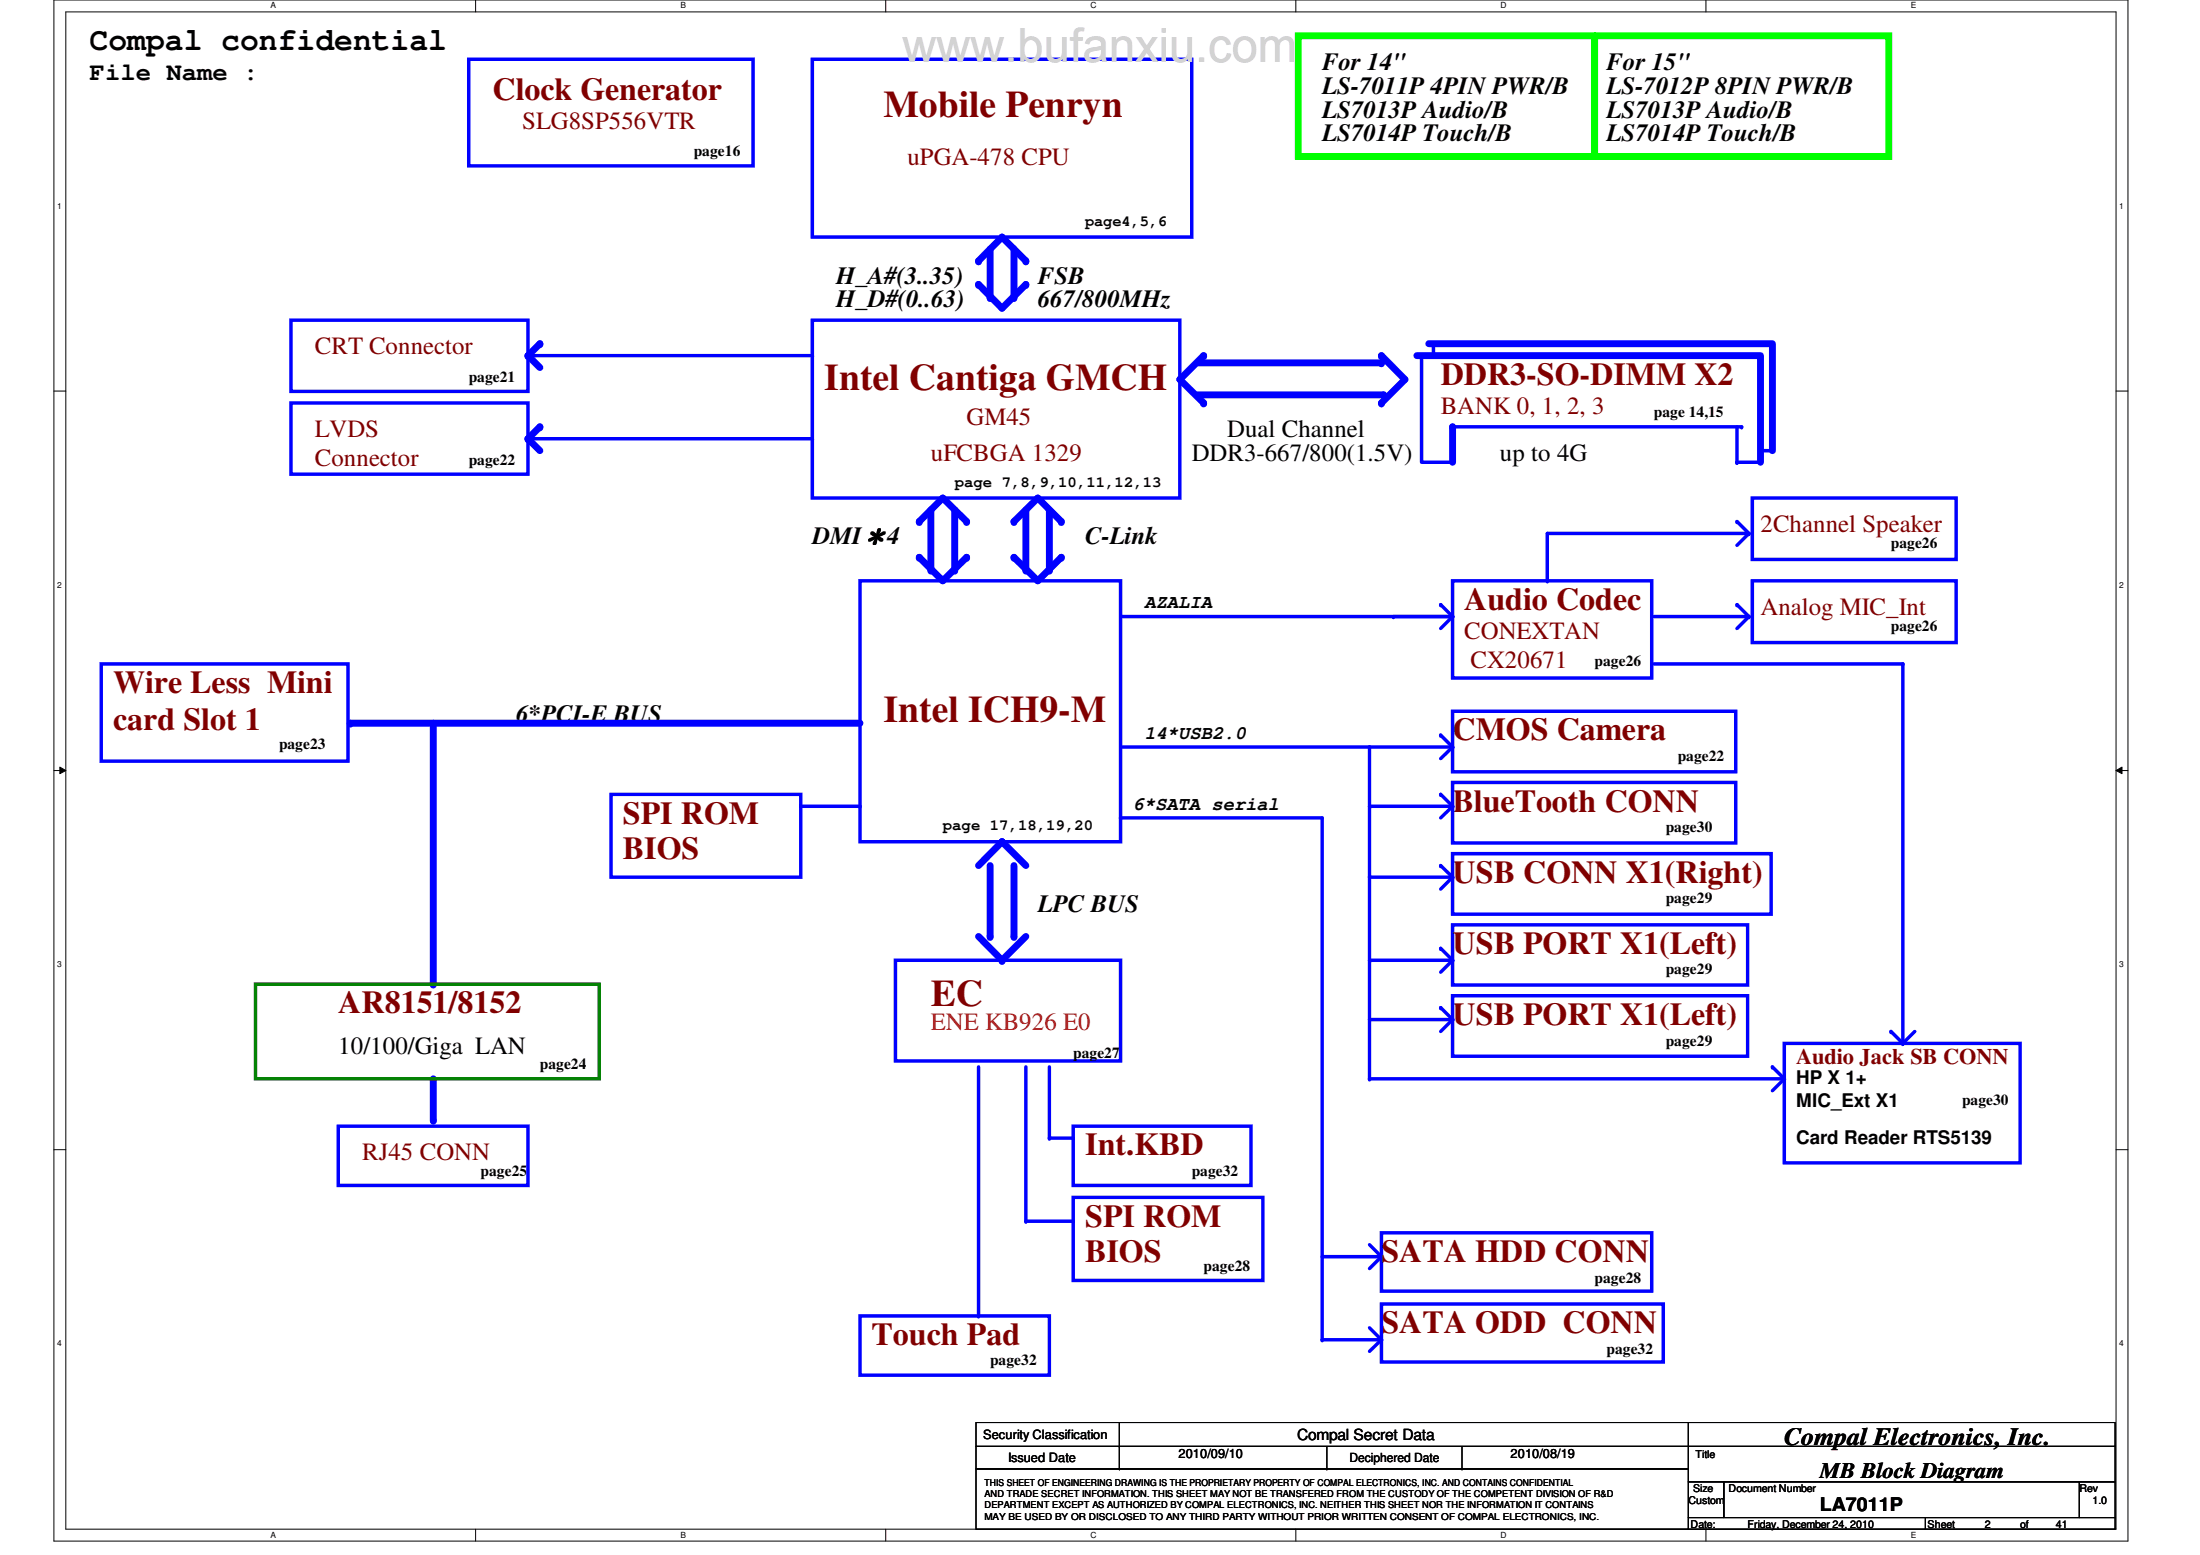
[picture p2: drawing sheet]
<svg xmlns="http://www.w3.org/2000/svg" width="297mm" height="210mm" viewBox="0 0 297 210" stroke-linecap="round" stroke-linejoin="round" font-family="sans-serif">
<path d="M7.3 0h280v208h-280zM8.9 1.6h276.8v204.8h-276.8z" fill="none" stroke="#000" stroke-width=".14"/>
<g fill="#fff">
<path d="M36.5 .2h.7v1.2h-.7z"/>
<path d="M36.5 206.6h.7v1.2h-.7z"/>
</g>
<path d="M64.2 0v1.6M64.2 206.4v1.6" fill="none" stroke="#000" stroke-width=".14"/>
<g fill="#fff">
<path d="M91.9 .2h.7v1.2h-.7z"/>
<path d="M91.9 206.6h.7v1.2h-.7z"/>
</g>
<path d="M119.6 0v1.6M119.6 206.4v1.6" fill="none" stroke="#000" stroke-width=".14"/>
<g fill="#fff">
<path d="M147.2 .2h.8v1.2h-.8z"/>
<path d="M147.2 206.6h.8v1.2h-.8z"/>
</g>
<path d="M175 0v1.6M175 206.4v1.6" fill="none" stroke="#000" stroke-width=".14"/>
<g fill="#fff">
<path d="M202.6 .2h.8v1.2h-.8z"/>
<path d="M202.6 206.6h.8v1.2h-.8z"/>
</g>
<path d="M230.3 0v1.6M230.3 206.4v1.6" fill="none" stroke="#000" stroke-width=".14"/>
<g fill="#fff">
<path d="M258 .2h.7v1.2h-.7z"/>
<path d="M258 206.6h.7v1.2h-.7z"/>
<path d="M7.7 27.2h.6v1.2h-.6z"/>
<path d="M286.1 27.2h.6v1.2h-.6z"/>
<path d="M7.7 78.4h.6v1.1h-.6z"/>
<path d="M286.1 78.4h.6v1.1h-.6z"/>
</g>
<path d="M7.3 52.8h1.6M285.7 52.8h1.6" fill="none" stroke="#000" stroke-width=".14"/>
<g fill="#fff">
<path d="M7.7 129.6h.6v1.2h-.6z"/>
<path d="M286.1 129.6h.6v1.2h-.6z"/>
</g>
<path d="M7.3 104h1.6M8.1 103.5l.8 .5-.8 .4zM285.7 104l.8-.5v.9zM285.7 104h1.6" fill="none" stroke="#000" stroke-width=".14"/>
<path d="M8.1 103.5l.8 .5-.8 .4zM285.7 104l.8-.5v.9z" fill="#000"/>
<g fill="#fff">
<path d="M7.7 180.8h.6v1.1h-.6z"/>
<path d="M286.1 180.8h.6v1.1h-.6z"/>
</g>
<g fill="none" stroke="#000" stroke-width=".14">
<path d="M7.3 155.2h1.6M285.7 155.2h1.6M131.8 192h96.2v3.2h-96.2zM131.8 195.2h96.2v3.1h-96.2zM131.8 198.3h96.2v8.1h-96.2zM151.1 195.2h.1M151.1 198.3h.1M151.1 192v6.3M179.2 198.3h.1M179.2 195.2v3.1M197.4 198.3h.1M197.4 195.2v3.1"/>
<path d="M228 192h57.6v3.2h-57.6zM228 195.2h57.6v4.8h-57.6zM228 200h4.7v4.9h-4.7zM228 204.9h32v1.5h-32zM232.7 200h48.1v4.9h-48.1zM260 204.9h25.6v1.5h-25.6zM280.8 200h4.8v4.9h-4.8z"/>
</g>
<path d="M194.5 107.2l1.6 1.6" fill="none" stroke="#00f" stroke-width=".47"/>
<circle cx="194.5" cy="107.2" r=".23" fill="#00f"/>
<path d="M196.1 108.8l-1.6 1.6" fill="none" stroke="#00f" stroke-width=".47"/>
<circle cx="196.1" cy="108.8" r=".23" fill="#00f"/>
<path d="M184.9 108.8h11.2" fill="none" stroke="#00f" stroke-width=".47"/>
<circle cx="196.1" cy="108.8" r=".23" fill="#00f"/>
<path d="M194.5 99.2l1.6 1.6" fill="none" stroke="#00f" stroke-width=".47"/>
<circle cx="194.5" cy="99.2" r=".23" fill="#00f"/>
<path d="M196.1 100.8l-1.6 1.6" fill="none" stroke="#00f" stroke-width=".47"/>
<circle cx="196.1" cy="100.8" r=".23" fill="#00f"/>
<path d="M184.9 100.8h11.2" fill="none" stroke="#00f" stroke-width=".47"/>
<circle cx="196.1" cy="100.8" r=".23" fill="#00f"/>
<path d="M196.1 78.4h26.9v13.1h-26.9zM194.5 81.6l1.6 1.6M196.1 96h38.3v8.2h-38.3zM196.1 105.6h38.3v8.2h-38.3z" fill="none" stroke="#00f" stroke-width=".47"/>
<circle cx="194.5" cy="81.6" r=".23" fill="#00f"/>
<path d="M196.1 83.2l-1.6 1.6" fill="none" stroke="#00f" stroke-width=".47"/>
<circle cx="196.1" cy="83.2" r=".23" fill="#00f"/>
<path d="M236.6 67.2h27.5v8.3h-27.5zM188.1 83.2h8" fill="none" stroke="#00f" stroke-width=".47"/>
<circle cx="188.1" cy="83.2" r=".23" fill="#00f"/>
<path d="M39.3 43.2h32v9.6h-32zM39.3 54.4h32v9.6h-32zM138.5 144v20.8" fill="none" stroke="#00f" stroke-width=".47"/>
<circle cx="138.5" cy="164.8" r=".23" fill="#00f"/>
<path d="M132.1 144v33.6" fill="none" stroke="#00f" stroke-width=".47"/>
<circle cx="132.1" cy="177.6" r=".23" fill="#00f"/>
<path d="M138.5 164.8h6.4" fill="none" stroke="#00f" stroke-width=".47"/>
<circle cx="144.9" cy="164.8" r=".23" fill="#00f"/>
<path d="M141.7 153.6h3.2" fill="none" stroke="#00f" stroke-width=".47"/>
<circle cx="144.9" cy="153.6" r=".23" fill="#00f"/>
<path d="M120.9 129.6h30.4v13.6h-30.4zM141.7 144v9.6" fill="none" stroke="#00f" stroke-width=".47"/>
<circle cx="141.7" cy="153.6" r=".23" fill="#00f"/>
<path d="M151.3 110.4h27.2" fill="none" stroke="#00f" stroke-width=".47"/>
<circle cx="151.3" cy="110.4" r=".23" fill="#00f"/>
<path d="M161.7 53.3h25.1" fill="none" stroke="#00f" stroke-width=".93"/>
<circle cx="186.8" cy="53.3" r=".47" fill="#00f"/>
<path d="M159.3 51.2l3.2 3.2" fill="none" stroke="#00f" stroke-width=".93"/>
<circle cx="162.5" cy="54.4" r=".47" fill="#00f"/>
<path d="M191.9 48v14.4h4.2M237.7 60.8h1.6" fill="none" stroke="#00f" stroke-width=".47"/>
<circle cx="239.3" cy="60.8" r=".23" fill="#00f"/>
<path d="M191.3 48h46.4v14.4" fill="none" stroke="#00f" stroke-width=".93"/>
<path d="M234.5 62.4h3.2" fill="none" stroke="#00f" stroke-width=".47"/>
<circle cx="234.5" cy="62.4" r=".23" fill="#00f"/>
<path d="M162.5 48l-3.2 3.2" fill="none" stroke="#00f" stroke-width=".93"/>
<circle cx="162.5" cy="48" r=".47" fill="#00f"/>
<path d="M196.1 57.6v4.8" fill="none" stroke="#00f" stroke-width=".93"/>
<circle cx="196.1" cy="57.6" r=".47" fill="#00f"/>
<path d="M189.7 51.2l-3.2 3.2" fill="none" stroke="#00f" stroke-width=".93"/>
<circle cx="186.5" cy="54.4" r=".47" fill="#00f"/>
<path d="M186.5 48l3.2 3.2" fill="none" stroke="#00f" stroke-width=".93"/>
<circle cx="186.5" cy="48" r=".47" fill="#00f"/>
<path d="M193.5 46.4v1.6" fill="none" stroke="#00f" stroke-width=".47"/>
<circle cx="193.5" cy="48" r=".23" fill="#00f"/>
<path d="M161.7 49h24.8" fill="none" stroke="#00f" stroke-width=".93"/>
<circle cx="186.5" cy="49" r=".47" fill="#00f"/>
<path d="M234.5 57.6v4.8" fill="none" stroke="#00f" stroke-width=".47"/>
<circle cx="234.5" cy="62.4" r=".23" fill="#00f"/>
<path d="M192.9 46.4h46.4v14.4" fill="none" stroke="#00f" stroke-width=".93"/>
<path d="M196.1 57.6h39.1" fill="none" stroke="#00f" stroke-width=".47"/>
<circle cx="235.2" cy="57.6" r=".23" fill="#00f"/>
<path d="M58.5 97.6v35.2" fill="none" stroke="#00f" stroke-width=".93"/>
<circle cx="58.5" cy="132.8" r=".47" fill="#00f"/>
<path d="M151.3 100.8h33.6" fill="none" stroke="#00f" stroke-width=".47"/>
<circle cx="184.9" cy="100.8" r=".23" fill="#00f"/>
<path d="M151.3 83.2h44.8" fill="none" stroke="#00f" stroke-width=".47"/>
<circle cx="196.1" cy="83.2" r=".23" fill="#00f"/>
<path d="M47.3 97.6h68.8" fill="none" stroke="#00f" stroke-width=".93"/>
<circle cx="47.3" cy="97.6" r=".47" fill="#00f"/>
<path d="M13.7 89.6h33.3v13.1h-33.3z" fill="none" stroke="#00f" stroke-width=".47"/>
<path d="M58.5 145.6v5.6" fill="none" stroke="#00f" stroke-width=".93"/>
<circle cx="58.5" cy="151.2" r=".47" fill="#00f"/>
<path d="M136.9 116.8v9.6" fill="none" stroke="#00f" stroke-width=".93"/>
<circle cx="136.9" cy="126.4" r=".47" fill="#00f"/>
<path d="M194.5 116.8l1.6 1.6M196.1 115.2h43v8.2h-43z" fill="none" stroke="#00f" stroke-width=".47"/>
<circle cx="194.5" cy="116.8" r=".23" fill="#00f"/>
<path d="M184.9 118.4h11.2" fill="none" stroke="#00f" stroke-width=".47"/>
<circle cx="196.1" cy="118.4" r=".23" fill="#00f"/>
<path d="M196.1 118.4l-1.6 1.6" fill="none" stroke="#00f" stroke-width=".47"/>
<circle cx="196.1" cy="118.4" r=".23" fill="#00f"/>
<path d="M133.7 116.8v9.6" fill="none" stroke="#00f" stroke-width=".93"/>
<circle cx="133.7" cy="126.4" r=".47" fill="#00f"/>
<path d="M135.3 113.6l-3.2 3.2" fill="none" stroke="#00f" stroke-width=".93"/>
<circle cx="135.3" cy="113.6" r=".47" fill="#00f"/>
<path d="M135.3 113.6l3.2 3.2" fill="none" stroke="#00f" stroke-width=".93"/>
<circle cx="135.3" cy="113.6" r=".47" fill="#00f"/>
<path d="M132.1 126.4l3.2 3.2" fill="none" stroke="#00f" stroke-width=".93"/>
<circle cx="135.3" cy="129.6" r=".47" fill="#00f"/>
<path d="M138.5 126.4l-3.2 3.2" fill="none" stroke="#00f" stroke-width=".93"/>
<circle cx="135.3" cy="129.6" r=".47" fill="#00f"/>
<path d="M63.3 8h38.4v14.4h-38.4zM236.6 78.4h27.5v8.3h-27.5zM194.5 136l1.6 1.6M45.7 152h25.6v8h-25.6zM144.9 152h24v8h-24zM116.1 177.6h25.6v8h-25.6zM144.9 161.6h25.6v11.2h-25.6z" fill="none" stroke="#00f" stroke-width=".47"/>
<path d="M34.5 132.8h46.4v12.8h-46.4z" fill="none" stroke="#008000" stroke-width=".47"/>
<circle cx="194.5" cy="136" r=".23" fill="#00f"/>
<path d="M196.1 137.6l-1.6 1.6" fill="none" stroke="#00f" stroke-width=".47"/>
<circle cx="196.1" cy="137.6" r=".23" fill="#00f"/>
<path d="M208.9 72h27.2M196.1 134.4h39.9v8.2h-39.9z" fill="none" stroke="#00f" stroke-width=".47"/>
<circle cx="236.1" cy="72" r=".23" fill="#00f"/>
<path d="M236.1 72l-1.6 1.6" fill="none" stroke="#00f" stroke-width=".47"/>
<circle cx="236.1" cy="72" r=".23" fill="#00f"/>
<path d="M234.5 70.4l1.6 1.6" fill="none" stroke="#00f" stroke-width=".47"/>
<circle cx="234.5" cy="70.4" r=".23" fill="#00f"/>
<path d="M196.1 124.8h39.9v8.2h-39.9zM196.1 129.6l-1.6 1.6M240.9 140.8h31.8v16.2h-31.8z" fill="none" stroke="#00f" stroke-width=".47"/>
<circle cx="196.1" cy="129.6" r=".23" fill="#00f"/>
<path d="M184.9 129.6h11.2" fill="none" stroke="#00f" stroke-width=".47"/>
<circle cx="196.1" cy="129.6" r=".23" fill="#00f"/>
<path d="M194.5 128l1.6 1.6" fill="none" stroke="#00f" stroke-width=".47"/>
<circle cx="194.5" cy="128" r=".23" fill="#00f"/>
<path d="M186.5 180.8l-1.6 1.6" fill="none" stroke="#00f" stroke-width=".47"/>
<circle cx="186.5" cy="180.8" r=".23" fill="#00f"/>
<path d="M184.9 179.2l1.6 1.6" fill="none" stroke="#00f" stroke-width=".47"/>
<circle cx="186.5" cy="180.8" r=".23" fill="#00f"/>
<path d="M184.9 168l1.6 1.6" fill="none" stroke="#00f" stroke-width=".47"/>
<circle cx="186.5" cy="169.6" r=".23" fill="#00f"/>
<path d="M186.5 169.6l-1.6 1.6" fill="none" stroke="#00f" stroke-width=".47"/>
<circle cx="186.5" cy="169.6" r=".23" fill="#00f"/>
<path d="M178.5 169.6h8" fill="none" stroke="#00f" stroke-width=".47"/>
<circle cx="186.5" cy="169.6" r=".23" fill="#00f"/>
<path d="M178.5 180.8h8" fill="none" stroke="#00f" stroke-width=".47"/>
<circle cx="186.5" cy="180.8" r=".23" fill="#00f"/>
<path d="M178.5 110.4v70.4M186.5 166.4h36.5v7.9h-36.5zM186.5 176h38.1v7.9h-38.1z" fill="none" stroke="#00f" stroke-width=".47"/>
<circle cx="178.5" cy="180.8" r=".23" fill="#00f"/>
<path d="M236.1 83.2l-1.6 1.6" fill="none" stroke="#00f" stroke-width=".47"/>
<circle cx="236.1" cy="83.2" r=".23" fill="#00f"/>
<path d="M223.3 83.2h12.8" fill="none" stroke="#00f" stroke-width=".47"/>
<circle cx="236.1" cy="83.2" r=".23" fill="#00f"/>
<path d="M234.5 81.6l1.6 1.6" fill="none" stroke="#00f" stroke-width=".47"/>
<circle cx="234.5" cy="81.6" r=".23" fill="#00f"/>
<path d="M71.3 59.2l1.6 1.6" fill="none" stroke="#00f" stroke-width=".93"/>
<circle cx="71.3" cy="59.2" r=".47" fill="#00f"/>
<path d="M72.9 57.6l-1.6 1.6" fill="none" stroke="#00f" stroke-width=".93"/>
<circle cx="72.9" cy="57.6" r=".47" fill="#00f"/>
<path d="M223.3 89.6h33.6" fill="none" stroke="#00f" stroke-width=".47"/>
<circle cx="256.9" cy="89.6" r=".23" fill="#00f"/>
<path d="M256.9 89.6v51.2" fill="none" stroke="#00f" stroke-width=".47"/>
<circle cx="256.9" cy="140.8" r=".23" fill="#00f"/>
<path d="M255.3 139.2l1.6 1.6" fill="none" stroke="#00f" stroke-width=".47"/>
<circle cx="255.3" cy="139.2" r=".23" fill="#00f"/>
<path d="M258.5 139.2l-1.6 1.6" fill="none" stroke="#00f" stroke-width=".47"/>
<circle cx="256.9" cy="140.8" r=".23" fill="#00f"/>
<path d="M208.9 72v6.4" fill="none" stroke="#00f" stroke-width=".47"/>
<circle cx="208.9" cy="78.4" r=".23" fill="#00f"/>
<path d="M127.3 67.2l3.2 3.2" fill="none" stroke="#00f" stroke-width=".93"/>
<circle cx="130.5" cy="70.4" r=".47" fill="#00f"/>
<path d="M124.1 75.2l3.2 3.2" fill="none" stroke="#00f" stroke-width=".93"/>
<circle cx="124.1" cy="75.2" r=".47" fill="#00f"/>
<path d="M128.9 68.8v8.2" fill="none" stroke="#00f" stroke-width=".93"/>
<circle cx="128.9" cy="77" r=".47" fill="#00f"/>
<path d="M125.7 68.8v8.2" fill="none" stroke="#00f" stroke-width=".93"/>
<circle cx="125.7" cy="77" r=".47" fill="#00f"/>
<path d="M130.5 75.2l-3.2 3.2" fill="none" stroke="#00f" stroke-width=".93"/>
<circle cx="130.5" cy="75.2" r=".47" fill="#00f"/>
<path d="M127.3 67.2l-3.2 3.2" fill="none" stroke="#00f" stroke-width=".93"/>
<circle cx="124.1" cy="70.4" r=".47" fill="#00f"/>
<path d="M116.1 78.4h35.2v35.2h-35.2z" fill="none" stroke="#00f" stroke-width=".47"/>
<path d="M140.1 67.2l3.2 3.2" fill="none" stroke="#00f" stroke-width=".93"/>
<circle cx="143.3" cy="70.4" r=".47" fill="#00f"/>
<path d="M141.7 68.8v8.2" fill="none" stroke="#00f" stroke-width=".93"/>
<circle cx="141.7" cy="77" r=".47" fill="#00f"/>
<path d="M136.9 75.2l3.2 3.2" fill="none" stroke="#00f" stroke-width=".93"/>
<circle cx="136.9" cy="75.2" r=".47" fill="#00f"/>
<path d="M138.5 68.8v8.2" fill="none" stroke="#00f" stroke-width=".93"/>
<circle cx="138.5" cy="77" r=".47" fill="#00f"/>
<path d="M140.1 67.2l-3.2 3.2" fill="none" stroke="#00f" stroke-width=".93"/>
<circle cx="136.9" cy="70.4" r=".47" fill="#00f"/>
<path d="M143.3 75.2l-3.2 3.2" fill="none" stroke="#00f" stroke-width=".93"/>
<circle cx="143.3" cy="75.2" r=".47" fill="#00f"/>
<path d="M135.3 32l3.2 3.2" fill="none" stroke="#00f" stroke-width=".93"/>
<circle cx="138.5" cy="35.2" r=".47" fill="#00f"/>
<path d="M109.7 8h51.2v24h-51.2z" fill="none" stroke="#00f" stroke-width=".47"/>
<path d="M135.3 32l-3.2 3.2" fill="none" stroke="#00f" stroke-width=".93"/>
<circle cx="132.1" cy="35.2" r=".47" fill="#00f"/>
<path d="M132.1 38.4l3.2 3.2" fill="none" stroke="#00f" stroke-width=".93"/>
<circle cx="132.1" cy="38.4" r=".47" fill="#00f"/>
<path d="M136.9 33.6v6.6" fill="none" stroke="#00f" stroke-width=".93"/>
<circle cx="136.9" cy="40.2" r=".47" fill="#00f"/>
<path d="M133.7 33.6v6.6" fill="none" stroke="#00f" stroke-width=".93"/>
<circle cx="133.7" cy="40.2" r=".47" fill="#00f"/>
<path d="M138.5 38.4l-3.2 3.2" fill="none" stroke="#00f" stroke-width=".93"/>
<circle cx="138.5" cy="38.4" r=".47" fill="#00f"/>
<path d="M71.3 59.2h38.4" fill="none" stroke="#00f" stroke-width=".47"/>
<circle cx="109.7" cy="59.2" r=".23" fill="#00f"/>
<path d="M71.3 48h38.4" fill="none" stroke="#00f" stroke-width=".47"/>
<circle cx="109.7" cy="48" r=".23" fill="#00f"/>
<path d="M109.7 43.2h49.6v24h-49.6z" fill="none" stroke="#00f" stroke-width=".47"/>
<path d="M71.3 48l1.6 1.6" fill="none" stroke="#00f" stroke-width=".93"/>
<circle cx="71.3" cy="48" r=".47" fill="#00f"/>
<path d="M72.9 46.4l-1.6 1.6" fill="none" stroke="#00f" stroke-width=".93"/>
<circle cx="72.9" cy="46.4" r=".47" fill="#00f"/>
<path d="M215.3 4.8v16" fill="none" stroke="#0f0" stroke-width=".93"/>
<circle cx="215.3" cy="20.8" r=".47" fill="#0f0"/>
<path d="M175.3 4.8h79.7v16.3h-79.7z" fill="none" stroke="#0f0" stroke-width=".93"/>
<path d="M184.9 100.8v44.8" fill="none" stroke="#00f" stroke-width=".47"/>
<circle cx="184.9" cy="145.6" r=".23" fill="#00f"/>
<path d="M239.3 144l1.6 1.6" fill="none" stroke="#00f" stroke-width=".47"/>
<circle cx="239.3" cy="144" r=".23" fill="#00f"/>
<path d="M184.9 145.6h56" fill="none" stroke="#00f" stroke-width=".47"/>
<circle cx="240.9" cy="145.6" r=".23" fill="#00f"/>
<path d="M240.9 145.6l-1.6 1.6" fill="none" stroke="#00f" stroke-width=".47"/>
<circle cx="240.9" cy="145.6" r=".23" fill="#00f"/>
<path d="M184.9 137.6h11.2" fill="none" stroke="#00f" stroke-width=".47"/>
<circle cx="196.1" cy="137.6" r=".23" fill="#00f"/>
<path d="M82.5 107.2h25.6v11.2h-25.6zM108.1 108.8h8" fill="none" stroke="#00f" stroke-width=".47"/>
<circle cx="116.1" cy="108.8" r=".23" fill="#00f"/>
<g font-size="5.1" fill="#800000">
<text x="119.3" y="15.8">Mobile Penryn</text>
<text x="111.3" y="52.6">Intel Cantiga GMCH</text>
<text x="119.3" y="97.5">Intel ICH9-M</text>
<text x="125.7" y="135.8">EC</text>
</g>
<text font-size="4.3" x="12.1" y="6.8">Compal confidential</text>
<g font-size="4.3" fill="#800000">
<text x="66.5" y="13.5">Clock Generator</text>
<text x="194.5" y="51.9">DDR3-SO-DIMM X2</text>
<text x="197.7" y="82.3">Audio Codec</text>
<text x="15.3" y="93.6">Wire Less Mini</text>
<text x="15.3" y="98.6">card Slot 1</text>
<text x="196.1" y="99.9">CMOS Camera</text>
<text x="84.1" y="111.2">SPI ROM</text>
<text x="196.1" y="109.6">BlueTooth CONN</text>
<text x="84.1" y="116">BIOS</text>
<text x="196.1" y="119.2">USB CONN X1(Right)</text>
<text x="196.1" y="128.8">USB PORT X1(Left)</text>
<text x="45.7" y="136.8">AR8151/8152</text>
<text x="196.1" y="138.3">USB PORT X1(Left)</text>
<text x="146.5" y="156">Int.KBD</text>
<text x="146.5" y="165.6">SPI ROM</text>
<text x="146.5" y="170.3">BIOS</text>
<text x="186.5" y="170.3">SATA HDD CONN</text>
<text x="186.5" y="180">SATA ODD CONN</text>
<text x="117.7" y="181.6">Touch Pad</text>
</g>
<g font-size="3.3">
<text x="12.1" y="10.8">File Name :</text>
<text x="178.5" y="9.4">For 14&quot;</text>
<text x="216.9" y="9.4">For 15&quot;</text>
<text x="178.5" y="12.7">LS-7011P 4PIN PWR/B</text>
<text x="178.5" y="15.9">LS7013P Audio/B</text>
<text x="216.9" y="15.9">LS7013P Audio/B</text>
<text x="216.9" y="12.7">LS-7012P 8PIN PWR/B</text>
<text x="178.5" y="19">LS7014P Touch/B</text>
<text x="216.9" y="19">LS7014P Touch/B</text>
<text x="112.9" y="38.3">H_A#(3..35)</text>
<text x="112.9" y="41.4">H_D#(0..63)</text>
<text x="140.1" y="38.3">FSB</text>
<text x="140.1" y="41.4">667/800MHz</text>
<text x="165.7" y="59">Dual Channel</text>
<text x="160.9" y="62.2">DDR3-667/800(1.5V)</text>
<text x="202.5" y="62.2">up to 4G</text>
<text x="109.7" y="73.4">DMI＊4</text>
<text x="146.5" y="73.4">C-Link</text>
<text x="69.7" y="97.5">6*PCI-E BUS</text>
<text x="140.1" y="123.1">LPC BUS</text>
<text x="45.7" y="142.2">10/100/Giga LAN</text>
<text x="240.9" y="195.1">Compal Electronics, Inc.</text>
</g>
<g font-size="3.3" fill="#800000">
<text x="70.5" y="17.4">SLG8SP556VTR</text>
<text x="122.5" y="22.2">uPGA-478 CPU</text>
<text x="42.5" y="47.8">CRT Connector</text>
<text x="42.5" y="59">LVDS</text>
<text x="130.5" y="57.4">GM45</text>
<text x="194.5" y="55.8">BANK 0, 1, 2, 3</text>
<text x="42.5" y="62.9">Connector</text>
<text x="125.7" y="62.2">uFCBGA 1329</text>
<text x="237.7" y="71.8">2Channel Speaker</text>
<text x="237.7" y="83">Analog MIC_Int</text>
<text x="197.7" y="86.2">CONEXTAN</text>
<text x="198.5" y="90.2">CX20671</text>
<text x="48.9" y="156.6">RJ45 CONN</text>
</g>
<text font-size="3.3" fill="#f00" x="125.7" y="139">ENE KB926 E0</text>
<text font-size="3" fill="#800000" x="242.5" y="143.6">Audio Jack SB CONN</text>
<text font-size="3" x="245.7" y="199.6">MB Block Diagram</text>
<g font-size="2.5">
<text x="154.5" y="82.1">AZALIA</text>
<text x="154.5" y="99.7">14*USB2.0</text>
<text x="152.9" y="109.3">6*SATA serial</text>
<text x="242.5" y="146.4">HP X 1+</text>
<text x="242.5" y="149.4">MIC_Ext X1</text>
<text x="242.5" y="154.4">Card Reader RTS5139</text>
<text x="245.7" y="204">LA7011P</text>
</g>
<g font-size="2.1">
<text x="93.7" y="21.1">page16</text>
<text x="146.5" y="30.5">page4,5,6</text>
<text x="63.3" y="51.5">page21</text>
<text x="223.3" y="56.3">page 14,15</text>
<text x="63.3" y="62.7">page22</text>
<text x="128.9" y="65.7">page 7,8,9,10,11,12,13</text>
<text x="255.3" y="73.9">page26</text>
<text x="215.3" y="89.9">page26</text>
<text x="255.3" y="85.1">page26</text>
<text x="37.7" y="101.1">page23</text>
<text x="226.5" y="102.7">page22</text>
<text x="127.3" y="112.1">page 17,18,19,20</text>
<text x="224.9" y="112.3">page30</text>
<text x="224.9" y="121.9">page29</text>
<text x="224.9" y="131.5">page29</text>
<text x="144.9" y="142.7">page27</text>
<text x="224.9" y="141.1">page29</text>
<text x="72.9" y="144.3">page24</text>
<text x="264.9" y="149.1">page30</text>
<text x="64.9" y="158.7">page25</text>
<text x="160.9" y="158.7">page32</text>
<text x="162.5" y="171.5">page28</text>
<text x="215.3" y="173.1">page28</text>
<text x="133.7" y="184.3">page32</text>
<text x="216.9" y="182.8">page32</text>
<text x="175.1" y="194.4">Compal Secret Data</text>
</g>
<g font-size="1.7">
<text x="132.8" y="194.3">Security Classification</text>
<text x="136.1" y="197.3">Issued Date</text>
<text x="159.1" y="196.8">2010/09/10</text>
<text x="182.2" y="197.4">Deciphered Date</text>
<text x="204" y="196.8">2010/08/19</text>
</g>
<g font-size="1.4">
<text x="228.9" y="196.8">Title</text>
<text x="228" y="203">Custom</text>
<text x="228.6" y="201.4">Size</text>
<text x="233.4" y="201.4">Document Number</text>
<text x="280.8" y="201.4">Rev</text>
<text x="282.5" y="203">1.0</text>
<text x="228.3" y="206.2">Date:</text>
<text x="236" y="206.2">Friday, December 24, 2010</text>
<text x="260.3" y="206.2">Sheet</text>
<text x="268" y="206.2">2</text>
<text x="272.8" y="206.2">of</text>
<text x="277.6" y="206.2">41</text>
</g>
<g font-size="1.3">
<text x="132.9" y="203.6">DEPARTMENT EXCEPT AS AUTHORIZED BY COMPAL ELECTRONICS, INC. NEITHER THIS SHEET NOR THE INFORMATION IT CONTAINS</text>
<text x="132.9" y="200.6">THIS SHEET OF ENGINEERING DRAWING IS THE PROPRIETARY PROPERTY OF COMPAL ELECTRONICS, INC. AND CONTAINS CONFIDENTIAL</text>
<text x="132.9" y="202.1">AND TRADE SECRET INFORMATION. THIS SHEET MAY NOT BE TRANSFERED FROM THE CUSTODY OF THE COMPETENT DIVISION OF R&amp;D</text>
<text x="132.9" y="205.1">MAY BE USED BY OR DISCLOSED TO ANY THIRD PARTY WITHOUT PRIOR WRITTEN CONSENT OF COMPAL ELECTRONICS, INC.</text>
</g>
<g font-size="1.1">
<text x="36.5" y="1.1">A</text>
<text x="91.9" y="1.1">B</text>
<text x="147.2" y="1.1">C</text>
<text x="202.6" y="1.1">D</text>
<text x="258" y="1.1">E</text>
<text x="7.7" y="28.2">1</text>
<text x="286.1" y="28.2">1</text>
<text x="7.7" y="79.3">2</text>
<text x="286.1" y="79.3">2</text>
<text x="7.7" y="130.6">3</text>
<text x="286.1" y="130.6">3</text>
<text x="7.7" y="181.7">4</text>
<text x="286.1" y="181.7">4</text>
<text x="36.5" y="207.6">A</text>
<text x="91.9" y="207.6">B</text>
<text x="147.2" y="207.6">C</text>
<text x="202.6" y="207.6">D</text>
<text x="258" y="207.6">E</text>
</g>
</svg>
